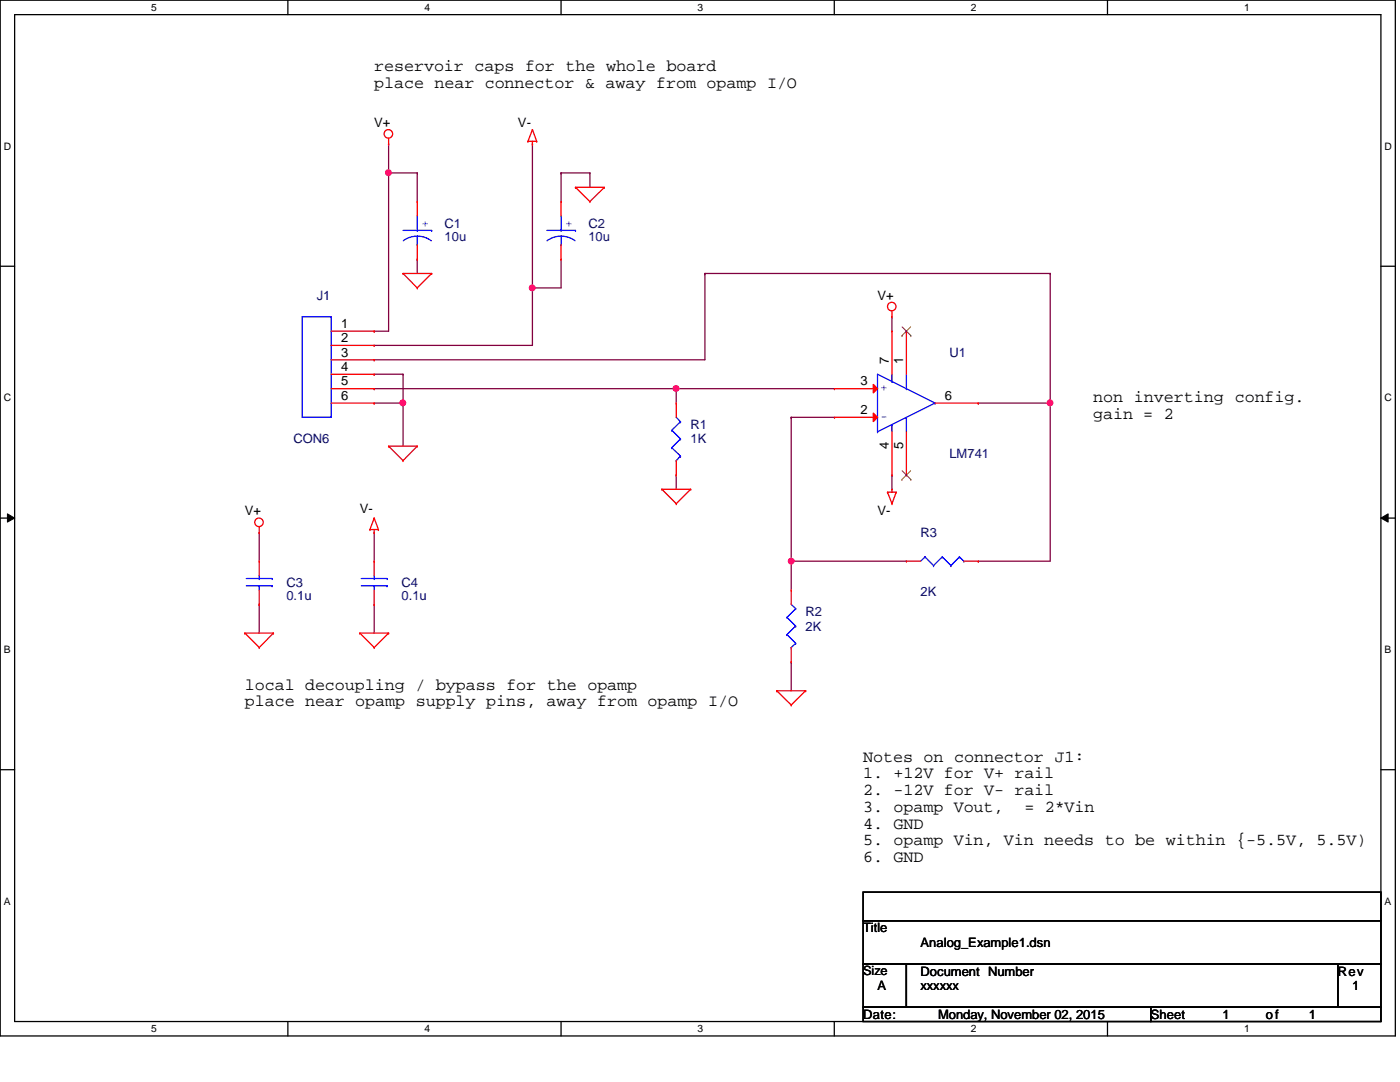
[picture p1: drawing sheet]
<svg xmlns="http://www.w3.org/2000/svg" width="279mm" height="216mm" viewBox="0 0 279 216" stroke-linecap="round" stroke-linejoin="round" font-family="sans-serif">
<path d="M0 0h278.5v206.7h-278.5zM2.9 2.9h272.7v200.9h-272.7z" fill="none" stroke="#000" stroke-width=".25"/>
<g fill="#fff">
<path d="M30.2 .3h1.1v2.3h-1.1z"/>
<path d="M30.2 204.1h1.1v2.3h-1.1z"/>
</g>
<path d="M57.4 0v2.9M57.4 203.8v2.9" fill="none" stroke="#000" stroke-width=".25"/>
<g fill="#fff">
<path d="M84.7 .3h1.1v2.3h-1.1z"/>
<path d="M84.7 204.1h1.1v2.3h-1.1z"/>
</g>
<path d="M112 0v2.9M112 203.8v2.9" fill="none" stroke="#000" stroke-width=".25"/>
<g fill="#fff">
<path d="M139.2 .3h1.1v2.3h-1.1z"/>
<path d="M139.2 204.1h1.1v2.3h-1.1z"/>
</g>
<path d="M166.5 0v2.9M166.5 203.8v2.9" fill="none" stroke="#000" stroke-width=".25"/>
<g fill="#fff">
<path d="M193.8 .3h1.1v2.3h-1.1z"/>
<path d="M193.8 204.1h1.1v2.3h-1.1z"/>
</g>
<path d="M221 0v2.9M221 203.8v2.9" fill="none" stroke="#000" stroke-width=".25"/>
<g fill="#fff">
<path d="M248.3 .3h1.1v2.3h-1.1z"/>
<path d="M248.3 204.1h1.1v2.3h-1.1z"/>
<path d="M.8 28h1.4v2.3h-1.4z"/>
<path d="M276.3 28h1.4v2.3h-1.4z"/>
<path d="M.8 78.2h1.4v2.3h-1.4z"/>
<path d="M276.3 78.2h1.4v2.3h-1.4z"/>
</g>
<path d="M0 53.1h2.9M275.6 53.1h2.9" fill="none" stroke="#000" stroke-width=".25"/>
<g fill="#fff">
<path d="M.8 128.5h1.3v2.2h-1.3z"/>
<path d="M276.3 128.5h1.3v2.2h-1.3z"/>
</g>
<path d="M0 103.4h2.9M275.6 103.4h2.9" fill="none" stroke="#000" stroke-width=".25"/>
<path d="M1.5 102.5l1.4 .9-1.4 .8zM275.6 103.4l1.4-.9v1.7z" fill="#000"/>
<path d="M1.5 102.5l1.4 .9-1.4 .8zM275.6 103.4l1.4-.9v1.7z" fill="none" stroke="#000" stroke-width=".2"/>
<g fill="#fff">
<path d="M.8 178.7h1.3v2.2h-1.3z"/>
<path d="M276.3 178.7h1.3v2.2h-1.3z"/>
</g>
<path d="M0 153.6h2.9M275.6 153.6h2.9" fill="none" stroke="#000" stroke-width=".25"/>
<path d="M157.9 83.3h.1M157.9 83.3h8.6M157.9 83.3v28.7" fill="none" stroke="#800040" stroke-width=".25"/>
<circle cx="157.9" cy="112" r=".56" fill="#f0f"/>
<circle cx="157.9" cy="112" r=".56" fill="none" stroke="#f0f" stroke-width=".25"/>
<path d="M195.2 80.4h.1M195.2 80.4h14.4M209.6 80.4h.1M209.6 80.4v31.6M157.9 112h.1M157.9 112h23M157.9 112v5.7" fill="none" stroke="#800040" stroke-width=".25"/>
<circle cx="209.5" cy="80.4" r=".56" fill="#f0f"/>
<circle cx="209.5" cy="80.4" r=".56" fill="none" stroke="#f0f" stroke-width=".25"/>
<path d="M135 77.6h.1M135 77.6h31.5M195.2 112h.1M195.2 112h14.4" fill="none" stroke="#800040" stroke-width=".25"/>
<circle cx="134.9" cy="77.5" r=".56" fill="#f0f"/>
<circle cx="134.9" cy="77.5" r=".56" fill="none" stroke="#f0f" stroke-width=".25"/>
<g fill="none" stroke="#800040" stroke-width=".25">
<path d="M77.6 34.5h.1M77.6 34.5v31.6h-2.9M140.7 54.6h.1M140.7 54.6h68.9M140.7 54.6v17.2h-66M209.6 54.6h.1M209.6 54.6v25.8M74.7 77.6h.1M74.7 71.8h.1M74.7 66.1h.1M74.7 77.6h60.3M135 77.6h.1"/>
<path d="M135 77.6v2.8"/>
</g>
<circle cx="77.5" cy="34.5" r=".56" fill="#f0f"/>
<circle cx="77.5" cy="34.5" r=".56" fill="none" stroke="#f0f" stroke-width=".25"/>
<path d="M77.6 34.5h.1M77.6 34.5h5.7M83.3 34.5h.1M83.3 34.5v5.7M106.3 28.7h.1M106.3 28.7v28.7M74.7 68.9h.1M74.7 68.9h31.6" fill="none" stroke="#800040" stroke-width=".25"/>
<circle cx="106.2" cy="57.4" r=".56" fill="#f0f"/>
<circle cx="106.2" cy="57.4" r=".56" fill="none" stroke="#f0f" stroke-width=".25"/>
<path d="M74.7 74.7h.1M74.7 74.7h5.7M80.4 74.7h.1M80.4 74.7v5.7" fill="none" stroke="#800040" stroke-width=".25"/>
<circle cx="80.4" cy="80.4" r=".56" fill="#f0f"/>
<circle cx="80.4" cy="80.4" r=".56" fill="none" stroke="#f0f" stroke-width=".25"/>
<g fill="none" stroke="#800040" stroke-width=".25">
<path d="M77.6 28.7h.1M77.6 28.7v5.8M112 34.5h.1M112 34.5v5.7M112 34.5h5.7M117.7 34.5h.1M117.7 34.5v2.9M83.3 51.7h.1M83.3 51.7v2.9M106.3 57.4h.1M106.3 57.4v11.5M112 51.7h.1"/>
<path d="M112 51.7v5.7h-5.7M178 63.2h.1M178 63.2v2.9M74.7 80.4h.1M74.7 80.4h5.7M80.4 80.4h.1M80.4 80.4v8.6M135 94.8h.1M135 94.8v2.8M178 94.8h.1M178 94.8v2.8M51.7 106.3h.1"/>
<path d="M51.7 106.3v5.7M74.7 106.3h.1M74.7 106.3v5.7M51.7 120.6h.1M51.7 120.6v5.7M74.7 120.6h.1M74.7 120.6v5.7M157.9 132.1h.1M157.9 132.1v5.7"/>
</g>
<g fill="none" stroke="#f00" stroke-width=".25">
<path d="M77.6 28.7h.1M77.6 27.6v1.1M105.4 28.2h.1M105.4 28.2h1.7M106.3 28.7h.1M106.3 25.9h.1M106.3 28.2v.5M106.3 25.9l-.9 2.3M106.3 25.9l.8 2.3M107.1 28.2h.1M114.9 37.4h.1M114.9 37.4h5.7"/>
<path d="M114.9 37.4l2.8 2.8M120.6 37.4h.1M120.6 37.4l-2.9 2.8M80.4 54.6h.1M80.4 54.6h5.7M80.4 54.6l2.9 2.8M83.3 57.4h.1M83.3 40.2h.1M83.3 51.7h.1M83.3 40.2v2.9M83.3 48.9v2.8M86.1 54.6h.1"/>
<path d="M86.1 54.6l-2.8 2.8M117.7 40.2h.1M66.1 66.1h8.6M66.1 68.9h8.6M66.1 71.8h8.6M66.1 74.7h8.6M66.1 77.6h8.6M74.7 66.1h.1M74.7 68.9h.1M74.7 71.8h.1M74.7 74.7h.1M74.7 77.6h.1"/>
<path d="M178 63.2h.1M178 62.1v1.1M66.1 80.4h8.6M74.7 80.4h.1M77.6 89h.1M77.6 89h5.7M77.6 89l2.8 2.9M80.4 91.9h.1M83.3 89h.1M83.3 89l-2.9 2.9M132.1 97.6h.1M132.1 97.6h5.7"/>
<path d="M132.1 97.6l2.9 2.9M135 80.4h.1M135 94.8h.1M135 80.4v2.9M135 91.9v2.9M137.8 97.6h.1M137.8 97.6l-2.8 2.9M177.1 98.2h.1M177.1 98.2h1.8M177.1 98.2l.9 2.3M178 97.6h.1M178 97.6v.6"/>
<path d="M178.9 98.2h.1M178.9 98.2l-.9 2.3M51.7 106.3h.1M51.7 112h.1M51.7 105.1v1.2M51.7 112v2.9M51.7 117.7v2.9M73.8 105.7h.1M73.8 105.7h1.7M74.7 106.3h.1M74.7 103.4h.1M74.7 112h.1"/>
<path d="M74.7 105.7v.6M74.7 112v2.9M74.7 117.7v2.9M74.7 103.4l-.9 2.3M74.7 103.4l.8 2.3M75.5 105.7h.1M135 100.5h.1M157.9 117.7h.1M157.9 117.7v2.9M178 100.5h.1M180.9 112h.1M180.9 112h2.8"/>
<path d="M192.4 112h2.8M195.2 112h.1M48.9 126.3h.1M48.9 126.3h5.7M48.9 126.3l2.8 2.9M51.7 129.2h.1M51.7 120.6h.1M54.6 126.3h.1M54.6 126.3l-2.9 2.9M71.8 126.3h.1M71.8 126.3h5.8M71.8 126.3l2.9 2.9"/>
<path d="M74.7 129.2h.1M74.7 120.6h.1M77.6 126.3h.1M77.6 126.3l-2.9 2.9M155 137.8h.1M155 137.8h5.8M155 137.8l2.9 2.9M157.9 132.1h.1M157.9 129.2v2.9M160.8 137.8h.1M160.8 137.8l-2.9 2.9M157.9 140.7h.1"/>
<circle cx="77.5" cy="26.7" r=".85"/>
<circle cx="178" cy="61.2" r=".85"/>
<circle cx="51.7" cy="104.2" r=".85"/>
</g>
<path d="M172.3 178h103.3v5.7h-103.3zM172.3 183.7h103.3v8.7h-103.3zM172.3 192.4h8.6v8.6h-8.6zM180.9 192.4h86.1v8.6h-86.1zM267 192.4h8.6v8.6h-8.6zM172.3 201h57.4v2.8h-57.4zM229.7 201h45.9v2.8h-45.9z" fill="none" stroke="#000" stroke-width=".25"/>
<g fill="none" stroke="#00f" stroke-width=".25">
<path d="M80.4 46h5.7M83.3 48.9h.1M83.3 46h.1M83.3 47.1l1.4 .2 1.4 .7M83.3 47.1l-1.5 .2-1.3 .7M83.3 43.1v2.9M83.3 47.1v1.8M86.1 46h.1M60.3 63.2h5.8v20.1h-5.8zM175.1 74.7h.1M175.1 74.7v11.4M175.1 74.7l11.5 5.7"/>
<path d="M178 76.1h.1M178 74.7v1.4M180.9 77.6h.1M180.9 74.7v2.9M134.1 85.9h.1M134.1 89.3h.1M134.1 85.9l1.7 1.7M134.1 89.3l1.7 1.7M135 91.9h.1M135 83.3l.8 .9M135.8 84.2h.1M135.8 87.6h.1"/>
<path d="M135.8 91h.1M135.8 84.2l-1.7 1.7M135.8 87.6l-1.7 1.7M135.8 91l-.8 .9M175.1 86.1h.1M178 84.7h.1M178 84.7v1.4M180.9 83.3h.1M180.9 83.3v2.8M186.6 80.4h.1M186.6 80.4l-11.5 5.7M49.1 116.9h5.2"/>
<path d="M49.1 115.4h5.2M51.7 115.4h.1M51.7 116.9h.1M51.7 114.9v.5M51.7 116.9v.8M54.3 116.9h.1M54.3 115.4h.1M72.1 116.9h5.2M72.1 115.4h5.2M74.7 115.4h.1M74.7 116.9h.1M74.7 114.9v.5"/>
<path d="M74.7 116.9v.8M77.3 116.9h.1M77.3 115.4h.1M184.6 111.1h.1M184.6 111.1l-.9 .9M184.6 111.1l1.7 1.8M186.3 112.9h.1M188 111.1h.1M188 111.1l-1.7 1.8M188 111.1l1.8 1.8M189.8 112.9h.1M191.5 111.1h.1"/>
<path d="M191.5 111.1l-1.7 1.8M191.5 111.1l.9 .9M192.4 112h.1M157.1 123.2h.1M157.1 126.6h.1M157.1 123.2l1.7 1.7M157.1 126.6l1.7 1.8M157.9 129.2h.1M157.9 120.6l.9 .9M158.8 121.5h.1M158.8 124.9h.1M158.8 128.4h.1"/>
<path d="M158.8 121.5l-1.7 1.7M158.8 124.9l-1.7 1.7M158.8 128.4l-.9 .8"/>
</g>
<path d="M174.3 76.7l.8 .9-.8 .8z" fill="#f00"/>
<path d="M166.5 77.6h.1M166.5 77.6h8.6M174.3 76.7l.8 .9-.8 .8z" fill="none" stroke="#f00" stroke-width=".25"/>
<path d="M174.3 82.4l.8 .9-.8 .8z" fill="#f00"/>
<g fill="none" stroke="#f00" stroke-width=".25">
<path d="M112 40.2h.1M112 51.7h.1M112 40.2v2.9M112 48.9v2.8M178 66.1h.1M178 66.1v8.6M180.9 66.1h.1M180.9 66.1v8.6M166.5 83.3h.1M166.5 83.3h8.6M174.3 82.4l.8 .9-.8 .8zM178 94.8h.1"/>
<path d="M178 86.1v8.7M180.9 94.8h.1M180.9 86.1v8.7M186.6 80.4h8.6M195.2 80.4h.1"/>
</g>
<path d="M180 67h.1M180 65.2l1.8 1.8M181.7 65.2l-1.7 1.8M181.8 67h.1M180 95.7h.1M180 93.9l1.8 1.8M181.7 93.9l-1.7 1.8M181.8 95.7h.1" fill="none" stroke="#804000" stroke-width=".2"/>
<path d="M109.1 46h5.8M112 48.9h.1M112 46h.1M112 47.1l1.4 .2 1.4 .7M112 47.1l-1.5 .2-1.3 .7M112 43.1v2.9M112 47.1v1.8M114.9 46h.1" fill="none" stroke="#00f" stroke-width=".25"/>
<circle cx="157.9" cy="112" r=".56" fill="#f0f"/>
<circle cx="157.9" cy="112" r=".56" fill="none" stroke="#f0f" stroke-width=".25"/>
<circle cx="209.5" cy="80.4" r=".56" fill="#f0f"/>
<circle cx="209.5" cy="80.4" r=".56" fill="none" stroke="#f0f" stroke-width=".25"/>
<circle cx="134.9" cy="77.5" r=".56" fill="#f0f"/>
<circle cx="134.9" cy="77.5" r=".56" fill="none" stroke="#f0f" stroke-width=".25"/>
<circle cx="77.5" cy="34.5" r=".56" fill="#f0f"/>
<circle cx="77.5" cy="34.5" r=".56" fill="none" stroke="#f0f" stroke-width=".25"/>
<circle cx="106.2" cy="57.4" r=".56" fill="#f0f"/>
<circle cx="106.2" cy="57.4" r=".56" fill="none" stroke="#f0f" stroke-width=".25"/>
<circle cx="80.4" cy="80.4" r=".56" fill="#f0f"/>
<circle cx="80.4" cy="80.4" r=".56" fill="none" stroke="#f0f" stroke-width=".25"/>
<g font-size="3.3">
<text x="74.7" y="14.2">reservoir caps for the whole board</text>
<text x="74.7" y="17.5">place near connector &amp; away from opamp I/O</text>
<text x="218.2" y="80.2">non inverting config.</text>
<text x="218.2" y="83.6">gain = 2</text>
<text x="48.9" y="137.6">local decoupling / bypass for the opamp</text>
<text x="48.9" y="141">place near opamp supply pins, away from opamp I/O</text>
<text x="172.3" y="152">Notes on connector J1:</text>
<text x="172.3" y="155.3">1. +12V for V+ rail</text>
<text x="172.3" y="158.7">2. -12V for V- rail</text>
<text x="172.3" y="162">3. opamp Vout,</text>
<text x="172.3" y="165.4">4. GND</text>
<text x="204.4" y="162">= 2*Vin</text>
<text x="172.3" y="168.7">5. opamp Vin, Vin needs to be within {-5.5V, 5.5V)</text>
<text x="172.3" y="172">6. GND</text>
</g>
<g font-size="2.6">
<text x="74.7" y="25.4">V+</text>
<text x="103.4" y="25.4">V-</text>
<text x="175.1" y="59.8">V+</text>
<text x="68.1" y="65.4">1</text>
<text x="68.1" y="68.3">2</text>
<text x="68.1" y="71.2">3</text>
<text x="68.1" y="74">4</text>
<text x="68.1" y="76.9">5</text>
<text x="171.7" y="76.9">3</text>
<text x="177.4" y="72.7" transform="rotate(-90 177.4 72.7)">7</text>
<text x="180.3" y="72.7" transform="rotate(-90 180.3 72.7)">1</text>
<text x="68.1" y="79.8">6</text>
<text x="171.7" y="82.6">2</text>
<text x="188.6" y="79.8">6</text>
<text x="177.4" y="89.6" transform="rotate(-90 177.4 89.6)">4</text>
<text x="180.3" y="89.6" transform="rotate(-90 180.3 89.6)">5</text>
<text x="48.9" y="102.8">V+</text>
<text x="71.8" y="102.3">V-</text>
<text x="175.1" y="102.8">V-</text>
<text x="172.3" y="186.1">Title</text>
<text x="183.7" y="188.9">Analog_Example1.dsn</text>
<text x="175.1" y="197.6">A</text>
<text x="183.7" y="194.7">Document Number</text>
<text x="183.7" y="197.6">xxxxxx</text>
<text x="267" y="194.7">Rev</text>
<text x="269.8" y="197.6">1</text>
<text x="172.3" y="203.3">Date:</text>
<text x="187.2" y="203.3">Monday, November 02, 2015</text>
<text x="229.7" y="203.3">Sheet</text>
<text x="244" y="203.3">1</text>
<text x="252.6" y="203.3">of</text>
<text x="261.2" y="203.3">1</text>
</g>
<g font-size="2.6" fill="#000080">
<text x="88.7" y="45.4">C1</text>
<text x="117.4" y="45.4">C2</text>
<text x="88.7" y="48">10u</text>
<text x="117.4" y="48">10u</text>
<text x="63.2" y="59.8">J1</text>
<text x="189.5" y="71.2">U1</text>
<text x="58.6" y="88.5">CON6</text>
<text x="137.8" y="85.6">R1</text>
<text x="137.8" y="88.5">1K</text>
<text x="189.5" y="91.4">LM741</text>
<text x="183.7" y="107.1">R3</text>
<text x="57.1" y="117.2">C3</text>
<text x="57.1" y="119.8">0.1u</text>
<text x="80.1" y="117.2">C4</text>
<text x="80.1" y="119.8">0.1u</text>
<text x="183.7" y="118.9">2K</text>
<text x="160.8" y="122.9">R2</text>
<text x="160.8" y="125.8">2K</text>
</g>
<text font-size="2.5" x="172.3" y="194.6">Size</text>
<g font-size="2.3" fill="#00f">
<text x="84.2" y="45.3">+</text>
<text x="112.9" y="45.3">+</text>
<text x="175.7" y="83.8">-</text>
<text x="175.7" y="78">+</text>
</g>
<g font-size="2">
<text x="30.2" y="2.2">5</text>
<text x="84.7" y="2.2">4</text>
<text x="139.2" y="2.2">3</text>
<text x="193.8" y="2.2">2</text>
<text x="248.3" y="2.2">1</text>
<text x=".8" y="29.8">D</text>
<text x="276.3" y="29.8">D</text>
<text x=".8" y="80.1">C</text>
<text x="276.3" y="80.1">C</text>
<text x=".8" y="130.3">B</text>
<text x="276.3" y="130.3">B</text>
<text x=".8" y="180.5">A</text>
<text x="276.3" y="180.5">A</text>
<text x="30.2" y="206">5</text>
<text x="84.7" y="206">4</text>
<text x="139.2" y="206">3</text>
<text x="193.8" y="206">2</text>
<text x="248.3" y="206">1</text>
</g>
</svg>
